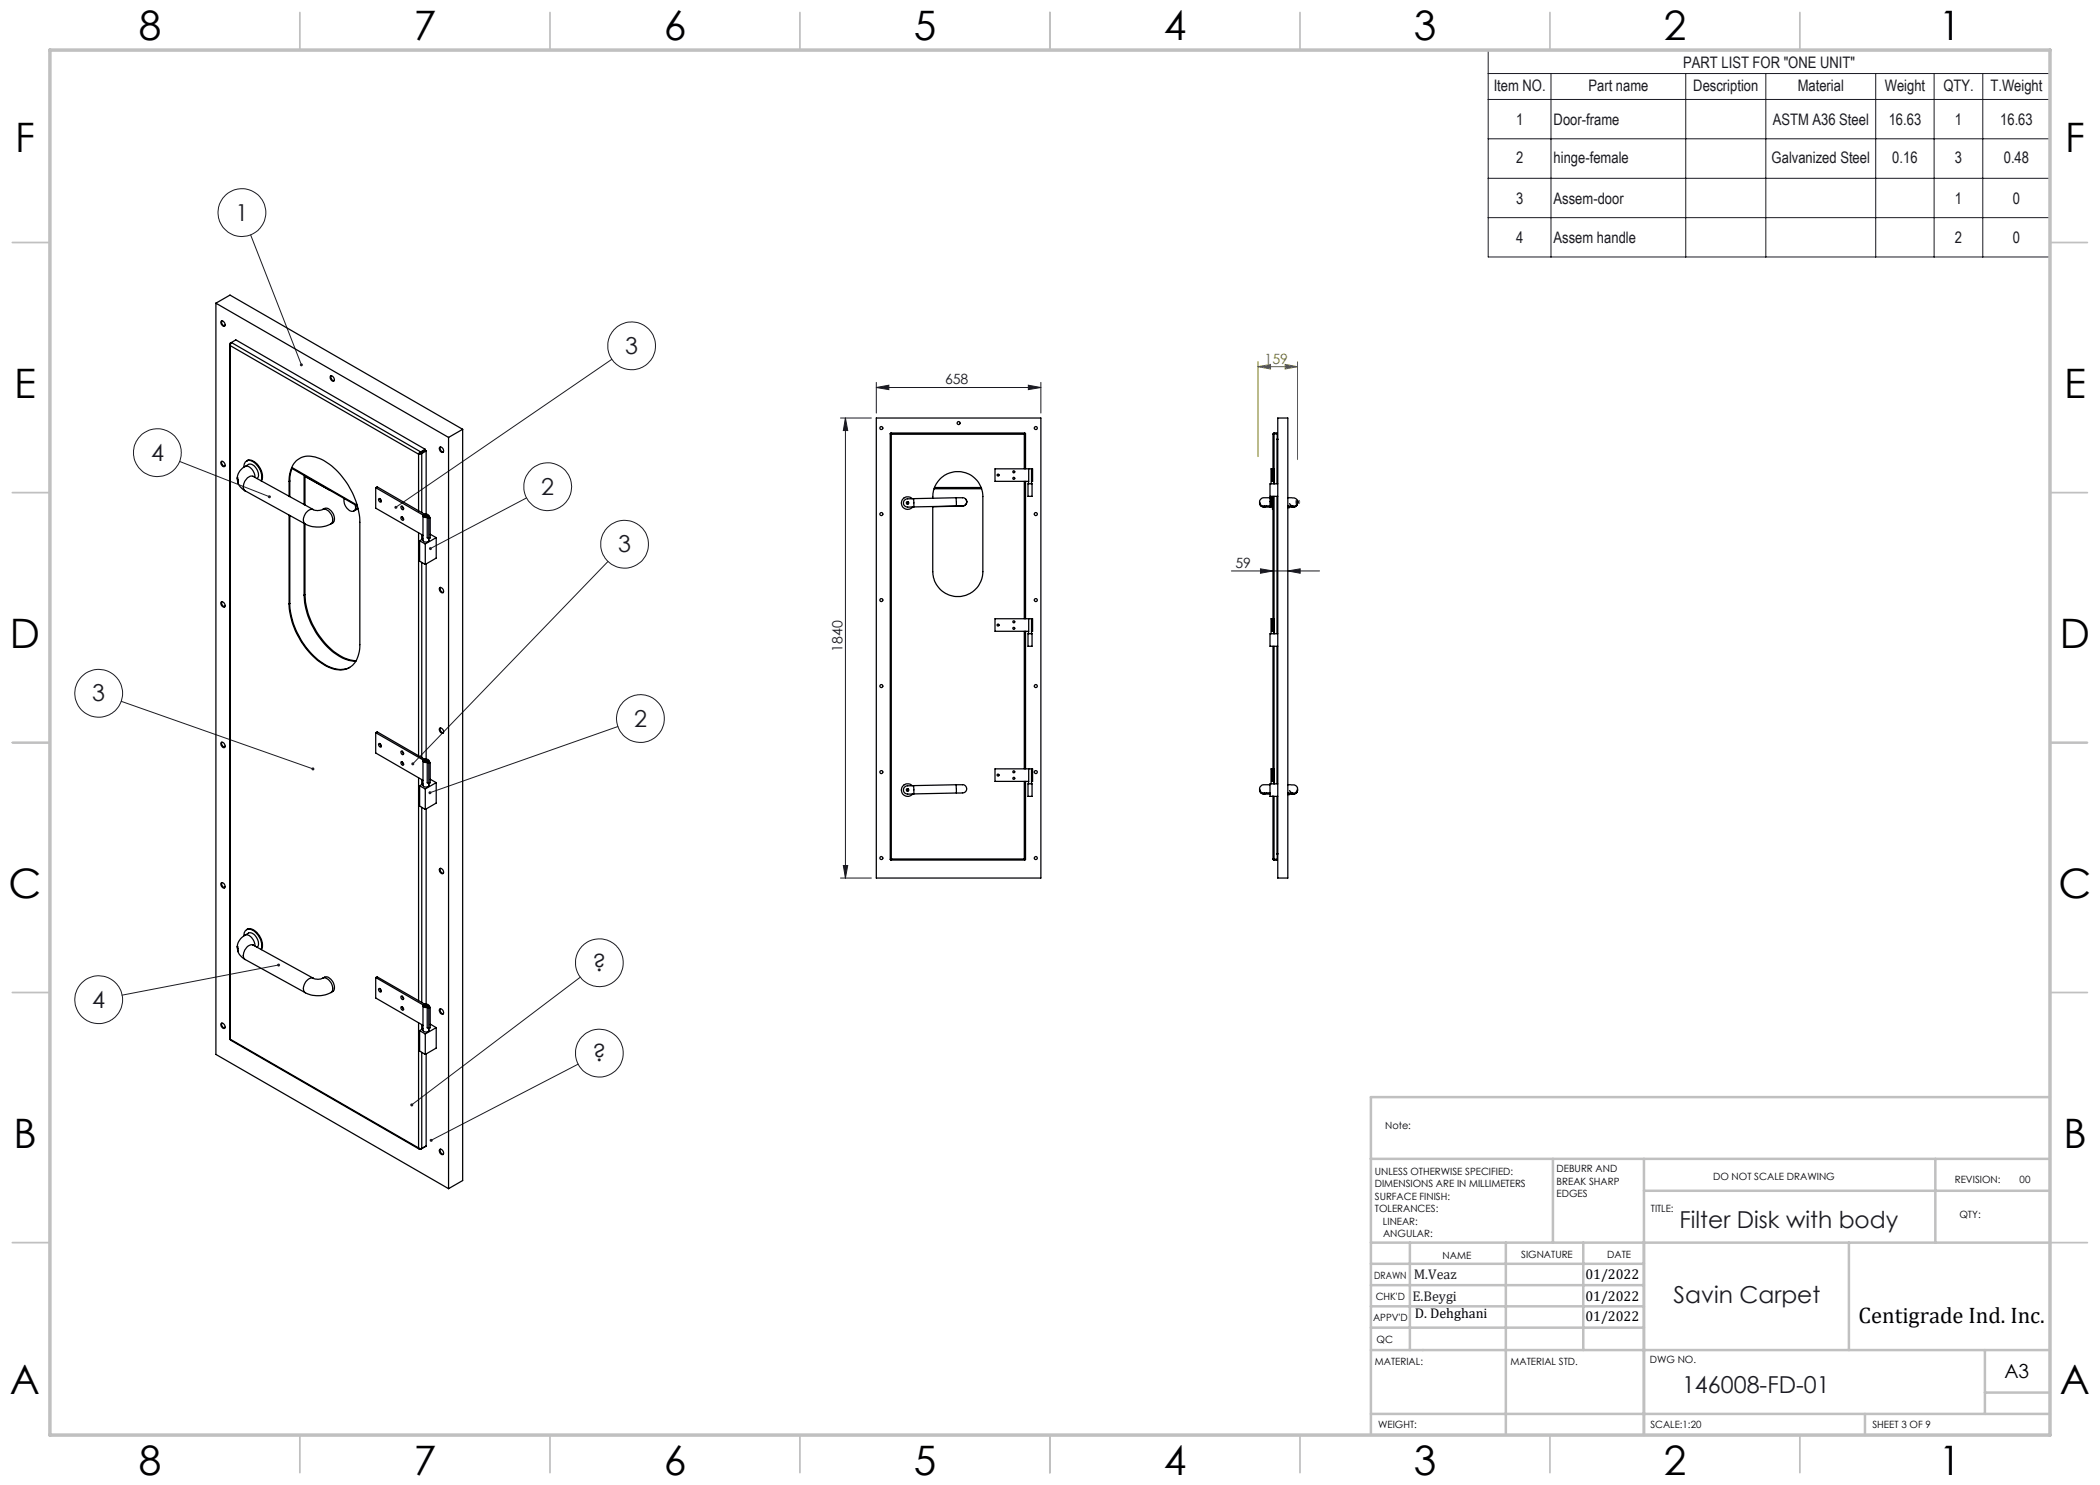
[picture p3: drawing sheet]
<svg xmlns="http://www.w3.org/2000/svg" width="420mm" height="297mm" viewBox="0 0 420 297" stroke-linecap="round" stroke-linejoin="round" font-family="sans-serif">
<g fill="none" stroke="#191924" stroke-width=".2">
<path d="M297.6 10h112.4v41.4h-112.4zM297.6 14.7h112.4M297.6 19.9h112.4M310.2 14.7v36.7M337.1 14.7v36.7M353.2 14.7v36.7M375.1 14.7v36.7M386.8 14.7v36.7M396.6 14.7v36.7M297.6 27.8h112.4M297.6 35.7h112.4M50.1 47l10.2 26"/>
<path d="M297.6 43.5h112.4M122.4 71.9l-43.2 29.6M175.3 77.5l2.5-.5v.9zM175.3 76.5v6.1M175.3 77.5h32.9M205.7 77l2.5 .5-2.5 .4zM208.2 76.5v6.1M35.9 92.3l18 7M105.3 99.6l-19.2 10.1M168.1 83.6h6.2M169.1 83.6l.4 2.5h-.8zM169.1 83.6v92"/>
<path d="M259.5 99.9v1M121.6 112.3l-39.1 40.5M246.3 114.2h17.6M252.1 113.8l2.5 .4-2.5 .4zM257.6 114.2l2.4-.4v.8zM259 100.4h1M259.2 100l.7 .7M259.9 100l-.7 .7M24.2 140.3l38.4 13.5M123.6 145.3l-37.6 13.2M168.1 175.6h6.2M168.7 173.1h.8l-.4 2.5z"/>
<path d="M55.7 193l-31.3 6M116.1 195.4l-33.8 25.6M115.6 212.8l-29.4 15.3"/>
<circle cx="48.4" cy="42.5" r="4.8"/>
<circle cx="126.3" cy="69.2" r="4.8"/>
<circle cx="31.5" cy="90.5" r="4.8"/>
<circle cx="109.5" cy="97.3" r="4.8"/>
<circle cx="124.9" cy="108.9" r="4.8"/>
<circle cx="19.7" cy="138.7" r="4.8"/>
<circle cx="128.1" cy="143.7" r="4.8"/>
<circle cx="19.7" cy="199.9" r="4.8"/>
<circle cx="119.9" cy="192.5" r="4.8"/>
<circle cx="119.9" cy="210.6" r="4.8"/>
</g>
<path d="M251.6 73.3l2.5-.4v.9zM251.6 72.4v18.9M251.6 73.3h7.9M257 72.9l2.5 .4-2.5 .5zM259.5 72.4v19.5" fill="none" stroke="#808000" stroke-width=".2"/>
<g fill="none" stroke="#c0c0c0" stroke-width=".35">
<path d="M60 2.5v7.5M110 2.5v7.5M160 2.5v7.5M210 2.5v7.5M260 2.5v7.5M310 2.5v7.5M360 2.5v7.5M2.5 48.5h7.5M410 48.5h7.5M2.5 98.5h7.5M410 98.5h7.5M2.5 148.5h7.5"/>
<path d="M410 148.5h7.5M2.5 198.5h7.5M410 198.5h7.5M2.5 248.5h7.5M410 248.5h7.5M60 287v7.5M110 287v7.5M160 287v7.5M210 287v7.5M260 287v7.5M310 287v7.5M360 287v7.5"/>
</g>
<g fill="none" stroke="#c0c0c0" stroke-width=".5">
<path d="M410 219.4h-135.8v67.4M274.2 231.8h135.8M310.6 231.8v16.7M328.8 231.8v55.2M328.8 238.2h81.2M387.1 231.8v16.7M274.2 248.5h135.8M274.2 257h54.6M274.2 252.8h54.6M282 248.5v21.5M301.2 248.5v38.3M316.7 248.5v21.5"/>
<path d="M369.8 248.5v21.5M274.2 265.5h54.6M274.2 261.3h54.6M274.2 270h135.8M397 270v12.8M397 278.5h13M274.2 282.8h135.8M373 282.8v4.2"/>
</g>
<path d="M10 10h400v277h-400z" fill="none" stroke="#c0c0c0" stroke-width=".7"/>
<path d="M62.3 153.6a.3 .3 0 0 0 .1 .4 .3 .3 0 0 0 .5-.1l-.3-.1h.3a.29 .29 0 0 0-.2-.3 .29 .29 0 0 0-.4 .1zM53.6 99.2a.31 .31 0 0 0 .1 .4 .31 .31 0 0 0 .5-.1l-.3-.2 .3 .2a.32 .32 0 0 0-.2-.4 .32 .32 0 0 0-.4 .1zM55.5 192.8v.3a.3 .3 0 0 0 .3 .2 .3 .3 0 0 0 .2-.3h-.3h.3a.32 .32 0 0 0-.2-.3 .32 .32 0 0 0-.3 .1zM86 227.9v.3l.2-.1-.2 .1a.3 .3 0 0 0 .4 .1 .3 .3 0 0 0 0-.5 .3 .3 0 0 0-.4 .1zM82.2 220.7l-.1 .4 .2-.1-.2 .2a.3 .3 0 0 0 .5 0 .3 .3 0 0 0 0-.4 .3 .3 0 0 0-.4-.1zM60 72.8a.29 .29 0 0 0 .1 .4 .29 .29 0 0 0 .3 0l-.1-.2 .1 .2h.1a.3 .3 0 0 0 0-.5 .3 .3 0 0 0-.5 .1zM85.8 158.3l-.1 .3 .3-.1-.3 .1a.29 .29 0 0 0 .4 .2 .29 .29 0 0 0 .2-.4 .29 .29 0 0 0-.5-.1zM85.9 109.5l-.1 .4 .3-.2-.3 .2a.3 .3 0 0 0 .5 0 .3 .3 0 0 0 0-.4 .3 .3 0 0 0-.4 0zM82.3 152.6v.4l.2-.2-.2 .2a.31 .31 0 0 0 .5 0 .31 .31 0 0 0 0-.4 .31 .31 0 0 0-.5 0zM79 101.3l-.1 .3 .3-.1-.3 .1a.3 .3 0 0 0 .5 .1 .3 .3 0 0 0 0-.4 .3 .3 0 0 0-.4 0z" fill="#191924"/>
<path d="M257 72.9l2.5 .4-2.5 .5zM251.6 73.3l2.5-.4v.9z" fill="#808000"/>
<g fill="#191924">
<path d="M252.1 113.8l2.5 .4-2.5 .4zM257.6 114.2l2.4-.4v.8z"/>
<path d="M175.3 77.5l2.5-.5v.9zM205.7 77l2.5 .5-2.5 .4z"/>
<path d="M168.7 173.1h.8l-.4 2.5zM169.1 83.6l.4 2.5h-.8z"/>
</g>
<g fill="none" stroke="#000" stroke-width=".25">
<path d="M43.2 60.6v150.3l46.5 26.8M43.2 60.6l46.5 26.9M43.2 60.6l2.8-1.6 46.5 26.9M44.2 64.2a.63 .63 0 0 1 .7 .3 .63 .63 0 0 1-.1 .8 .79 .79 0 0 1-.6-1.1zM44.4 64.2a.75 .75 0 0 0 .5 1M46 68.9v138.8l.1 .2M46.1 68.6l-.1 .2 .1 .3M46.1 69.1l37.6 21.7M46.1 69.1v138.8M46.1 68.6h.1M46.3 68.5l-.2 .6M46.3 68.5l37.8 21.9"/>
<path d="M46.3 68.5l.9-.5 37.8 21.8M46.3 68.5l-.2 .1M66 75.3a.63 .63 0 0 1 .7 .1 .63 .63 0 0 1 .1 .8 .68 .68 0 0 1-.8-.9zM66.2 75.1a.81 .81 0 0 0 .6 1.1M44.2 92.3a.63 .63 0 0 1 .7 .3 .63 .63 0 0 1-.1 .7 .79 .79 0 0 1-.6-1zM44.4 92.2a.75 .75 0 0 0 .5 1.1M47.5 95.5l.1 .5M47.6 96v.6a3 3 0 0 0 1.4 1.6M47.6 96l-.1-.5 .1 1M48.8 93.4a1.15 1.15 0 0 1 .6-1.3 1.15 1.15 0 0 1 1.4 .4 3.5 3.5 0 0 1 1.4 3.7M49 93.3a2.82 2.82 0 0 0-1.6 2.3M49 93.3l.7-.4a1.74 1.74 0 0 1 1.9 1.5 1.08 1.08 0 0 1-.2 1.3"/>
<path d="M49 93.3a1.82 1.82 0 0 1 2 1.8v.4M49 98.2l12.1 6.6M49.3 92.2a1.7 1.7 0 0 1 2.3 .8 3 3 0 0 1 .7 3.2M50.6 95.2v.1M50.6 95.3a1.79 1.79 0 0 0-1.9 1.9v.6l.3 .4M50.6 95.3l12.1 6.6M57.8 96.3a4.8 4.8 0 0 1 2.6-4.9 6.1 6.1 0 0 1 5.5 1.5 15.9 15.9 0 0 1 6.1 11.6v24.4a4.8 4.8 0 0 1-2.6 4.9 6.1 6.1 0 0 1-5.5-1.5 15.9 15.9 0 0 1-6.1-11.5M57.8 96.3v3M58 96.2l-.2 .1M58 96.2v3.1M58.4 93.7l-.4 1.5v1M58.4 93.7l13.1 7.5"/>
<path d="M58.4 93.5l13 7.5M60.8 95.1v5.8M61 95.3l5 2.8M61 95.2v5.8M68.8 99.7a2.17 2.17 0 0 0 1.8 2.6 .87 .87 0 0 0 .4-1.3M75.1 97.5l.3-.1 10.6 6.1M75.1 97.5l10.7 6.2M75.1 97.5v4.1l9.5 5.5M75.8 99.7a.4 .4 0 0 1 .4 .3 .4 .4 0 0 1-.1 .4 .49 .49 0 0 1-.3-.7zM76 99.7l.3 .5M83.7 90.8v11.4M83.9 90.8h-.2"/>
<path d="M83.9 90.7h.1M84.1 90.4l-.4 .4M84.1 90.5l-.2 .3M84.1 90.4v.1M84.2 90.6l-.3 .2M84.2 90.6l.1 .1M84.3 90.5h.1M84.3 90.5l-.4 .2M84.3 90.4v.1M84.3 90.7l-.6 .1M84.3 90.5l-.4 .3M84.3 90.7v11.8"/>
<path d="M84.5 90.3l-.6 .4M84.6 90.4l-.3 .1M85 89.8v.2l-.9 .5M85 89.8l-.9 .6M85.2 90.2l-.9 .5M85.2 90.2v12.6M85.2 90.2l-.1-.1-.9 .5M87.9 89.5a.58 .58 0 0 1 .7 .3 .58 .58 0 0 1-.1 .7 .8 .8 0 0 1-.6-1zM88.1 89.4a.75 .75 0 0 0 .6 1M89.7 87.5v150.2M92.5 85.9l-2.8 1.6M92.5 85.9v150.2l-2.8 1.6"/>
<path d="M175.3 83.6h32.9v92h-32.9zM178 86.7l.3 .2M178 86.7v85.2M178.2 86.6l.1 .3M178.2 86.6h26.8M178.3 86.9h.1M178.3 86.9v84.9M178.3 86.9h26.6M182.5 99.8a1.26 1.26 0 0 0-1.9-.1 1.26 1.26 0 0 0 .1 1.9 1.26 1.26 0 0 0 1.8-.2M182.7 99.7l-.2 .1a1.42 1.42 0 0 0-1.8 .7 1.25 1.25 0 0 0 1.8 .9h.3M182.7 99.7l.1 1.7M186.5 99.7a5 5 0 0 1 4.9-5.4 5 5 0 0 1 5.2 5v15a5 5 0 0 1-5 5 5 5 0 0 1-5.1-5v-13"/>
<path d="M186.8 97.8h9.5M186.9 97.5h9.3M191.2 99.6h.6a1.01 1.01 0 0 1 1.1 .1 1.01 1.01 0 0 1 .4 1 1.45 1.45 0 0 1-1.4 .5h-.6M191.2 99.6l.1 1.6M191.2 99.6l-8.5 .1M193.1 99.8a.83 .83 0 0 1 .2 1 .83 .83 0 0 1-1 .4M199 93.8h6.7v2.5h-6.7zM204.9 86.9v6.9M204.9 96.3v27.5M204.9 86.9h.1M205 86.6l-.1 .3M205.1 86.7l-.2 .2"/>
<path d="M205.1 86.7v7.1M205.1 96.3v27.5M205.6 96.8h.8v2.5h-.8zM205.7 96.3v.5M205.7 93.8h.6M206.3 93.8v3M206.3 93.8h.2v2.5h-.2M254 99.6h-.7a1 1 0 0 0-1.4 .8M254 99.6h.2v1.6h-.2M254 99.6v1.6M254.2 99.8h.3M254.4 93.8h-.2v3"/>
<path d="M254.4 93.8h.4M254.6 99.3h-.1v2.6h.1M254.6 86.9v9.4h-.2v-2.5M254.6 99.3v27h-.2v-2.5M254.8 86.6l-.2 .3M254.8 86.6h.6v10.2M254.8 86.6v10.2M254.8 99.3v27.4M255.4 86.7l-.8 .2M255.4 86.7l-.6 .1M255.4 87.8h.1M255.4 99.3v27.4"/>
<path d="M255.4 87.9h.2M255.5 87.8v9M255.5 99.3v27.4M255.5 87.8h.1M255.6 96.8h-1.6v2.5h1.6M255.6 83.6h2v92h-2zM257.6 99.6h.9a.87 .87 0 0 1 1 .8M57.8 103v17.8M58 103.1v17.6M60.8 119a15.4 15.4 0 0 0 7.7 12.6l1.2 .5 1.5 .2M60.8 104.7v14.3M61 118.9a15.4 15.4 0 0 0 7.7 12.6l1.3 .5 1.2 .1"/>
<path d="M61 118.9l-.2 .1M61 104.8v14.1M62.7 101.9a1.91 1.91 0 0 0-1.7 2.9h.1M64.6 101.9l-1.1 .2-.8-.2M64.6 101.9a1.37 1.37 0 0 1 2 .8 1.3 1.3 0 0 1-.4 2M64.6 101.9a2 2 0 0 1 1.9 2.3l-.3 .6M66.2 104.7a5.5 5.5 0 0 1-5.1 .1M71.1 102l-.3 .2M71.5 101.2l-.1 .5-.3 .3M71.6 101.7l-.5 .3M80.2 101.3a.39 .39 0 0 1 .4 .2 .39 .39 0 0 1-.1 .4l-.2-.1zM80.3 103.3l.1 .1a.39 .39 0 0 1 .3 .3 .39 .39 0 0 1-.2 .4v-.1a.43 .43 0 0 1-.2-.7z"/>
<path d="M80.4 101.2l.3 .5M80.4 103.4l.3 .5M83.7 106.6v44.5M83.9 108.2v4.1l1.2 .6M83.9 108.2l1.2 .6M84.3 106.9v1M84.3 112.5v39M84.6 103.2v4.9a.72 .72 0 0 0 1.2 0v-.4M84.6 107.8l-.7 .4M84.6 103l.8 .5a.5 .5 0 0 1-.5 0 .5 .5 0 0 1-.3-.5zM84.9 102.9a.5 .5 0 0 1 .6-.1 .5 .5 0 0 1 .2 .5zM85.1 108.8v4.1"/>
<path d="M85.2 112.8v39M85.4 103.5v4.1l.4 .1M85.8 103.7v4M85.8 103.2v.2M86 103.5l-.2 .2M86 103.5v4.1l-.2 .1M86 106.9l1.2 .6M87.2 107.5v4.1l-2.1 1.3M87.2 107.5l-2.1 1.3M87.9 117.6a.64 .64 0 0 1 .7 .2 .64 .64 0 0 1 0 .8 .74 .74 0 0 1-.7-1zM88.1 117.5a.75 .75 0 0 0 .6 1M181.5 100.5h-.1l.1 .2"/>
<path d="M181.5 100.5l.2 .1M181.5 100.5h.1M191.3 101.2l-8.5 .2M191.3 101.2h.1M191.3 101.2l-4.8 .1M192.5 101.2h-1.2M251.9 100.4a1.18 1.18 0 0 0 1.6 .8h.5M251.9 100.6a1.28 1.28 0 0 0 1.7 .8h.4M251.9 100.6a.85 .85 0 0 0 .5 .7 .85 .85 0 0 0 .9-.1M251.9 100.4v.2M254 101.2v.2M254 101.4h.5"/>
<path d="M257.6 101.5h.3h-.3M257.9 100.7l.4 .4 .3 .1h-1M259.5 100.6a1.05 1.05 0 0 1-1.4 .8l-.4 .1M259.5 100.4a.85 .85 0 0 1-.9 .8M259.5 100.6a.81 .81 0 0 1-.5 .7 .81 .81 0 0 1-.8-.1M259.5 100.4v.2M44.2 120.4a.64 .64 0 0 1 .7 .3 .64 .64 0 0 1-.1 .7 .79 .79 0 0 1-.6-1zM44.4 120.4a.73 .73 0 0 0 .5 1M58 120.7a15.4 15.4 0 0 0 7.7 12.6 4.7 4.7 0 0 0 4.3 .2M58 120.7l-.2 .1M199 123.8h6.7v2.5h-6.7zM204.9 126.3v27.5"/>
<path d="M205.1 126.3v27.5M205.6 126.7h.8v2.6h-.8zM205.7 126.3v.4M205.7 123.8h.6M206.3 123.8v2.9M206.3 123.8h.2v2.5h-.2M254.4 123.8h-.2v2.9M254.4 123.8h.4M254.6 129.3v27h-.2v-2.5M254.8 129.3v27.5M255.4 129.3v27.5M255.5 129.3v27.5"/>
<path d="M255.6 126.7h-1.6v2.6h1.6M44.2 148.5a.66 .66 0 0 1 .7 .3 .66 .66 0 0 1-.1 .7 .8 .8 0 0 1-.6-1zM44.4 148.4a.73 .73 0 0 0 .5 1M75.1 146.5v4.1l9.5 5.5M75.1 146.5l.3-.1 10.6 6.1M75.1 146.5l10.7 6.1M75.7 148.8a.39 .39 0 0 1 .5 .2 .39 .39 0 0 1-.1 .4l-.3-.2zM76 148.7l.3 .5M80.2 152.4a.39 .39 0 0 1 .4 .2 .39 .39 0 0 1-.1 .5l-.2-.2zM80.2 150.3a.35 .35 0 0 1 .5 .2 .35 .35 0 0 1-.2 .4l-.3-.3zM80.4 150.2l.3 .5M80.4 152.4l.3 .5"/>
<path d="M83.7 155.5v44.6M83.9 157.2v4l1.2 .7M83.9 157.2l1.2 .6M84.3 155.9v1M84.6 152.1v5a.68 .68 0 0 0 1.2 0v-.4M84.6 156.8l-.7 .4M84.6 152l.8 .5a.52 .52 0 0 1-.5 0 .52 .52 0 0 1-.3-.5zM84.9 151.9a.49 .49 0 0 1 .6-.1 .49 .49 0 0 1 .2 .5zM85.1 157.8v4.1M85.4 152.5v4.1l.4 .1M85.8 152.6v4.1M85.8 152.1v.3"/>
<path d="M86 152.5v4.1l-.2 .1M86 152.5l-.2 .1M86 155.9l1.2 .6M87.2 156.5v4.1l-2.1 1.3M87.2 156.5l-2.1 1.3M87.9 145.7a.6 .6 0 0 1 .7 .2 .6 .6 0 0 1-.1 .8 .82 .82 0 0 1-.6-1zM88.1 145.6a.73 .73 0 0 0 .6 1M181.5 157.9h-.1l.1 .3M181.5 157.9l.2 .1M181.5 157.9h.1M182.5 157.2a1.26 1.26 0 0 0-1.9-.1 1.26 1.26 0 0 0 .1 1.9 1.26 1.26 0 0 0 1.8-.2M182.7 157.1l-.2 .1a1.42 1.42 0 0 0-1.8 .7 1.16 1.16 0 0 0 1.7 .9h.4"/>
<path d="M182.7 157.1l.1 1.7M191.2 156.9h.6a1.02 1.02 0 0 1 1.1 .2 1.02 1.02 0 0 1 .4 1 .71 .71 0 0 1-.8 .5h-1.2M191.2 156.9l.1 1.7M191.2 156.9l-8.5 .2M191.3 158.6l-8.5 .2M199 153.8h6.7v2.5h-6.7zM204.9 156.3v15.5M205.1 156.3v15.6M205.6 156.8h.8v2.5h-.8zM205.7 156.3v.5M205.7 153.8h.6M206.3 153.8v3"/>
<path d="M206.3 153.8h.2v2.5h-.2M251.9 157.8a1.18 1.18 0 0 0 1.6 .8h.5M251.9 158a1.28 1.28 0 0 0 1.7 .8h.4M251.9 158a.85 .85 0 0 0 .5 .7 .85 .85 0 0 0 .9-.1M251.9 157.8v.2M254 156.9h-.6a1.1 1.1 0 0 0-1.5 .9M254.4 153.8h-.2v3M254.4 153.8h.4M254.5 159.3h.1M254.6 159.3v12.5M254.8 159.3v12.7M255.4 159.3v12.7h-.6"/>
<path d="M255.5 159.3v11.6M255.6 156.8h-1.6v2.5h1.6M257.6 156.9l.8 .1a.9 .9 0 0 1 1.1 .8M257.6 158.9h.3h-.3M257.9 158.1l.4 .4 .3 .1h-1M259.5 158a1.14 1.14 0 0 1-1.4 .9h-.4M259.5 157.8a.85 .85 0 0 1-.9 .8M259.5 158a.81 .81 0 0 1-.5 .7 .81 .81 0 0 1-.8-.1M259.5 157.8v.2M44.2 176.6a.63 .63 0 0 1 .7 .3 .63 .63 0 0 1-.1 .7 .79 .79 0 0 1-.6-1zM44.4 176.5a.75 .75 0 0 0 .5 1M84.3 161.5v39"/>
<path d="M85.2 161.8v39M88 173.7a.61 .61 0 0 1 .6 .3 .61 .61 0 0 1-.1 .8 .74 .74 0 0 1-.5-1.1zM88.1 173.7a.71 .71 0 0 0 .6 1M178.2 172h26.8M178.3 171.8h.1M178.3 171.8l-.1 .2M178.3 171.8l-.3 .1M178.3 171.8h26.6M204.9 171.8l.1 .2M204.9 171.8l.2 .1M204.9 171.8h.1M254.6 171.8l.2 .1"/>
<path d="M254.6 171.8l.2 .2M255.4 171.9l-.7-.1 .7 .1M255.4 170.9h.2M255.5 170.7h.1M47.5 189.3l.1 .4M47.6 190.3a3 3 0 0 0 1.4 1.6M47.6 189.7v.6M47.6 190.3h.1M47.6 189.7l-.1-.5 .1 1.1M48.8 187.2a1.16 1.16 0 0 1 .6-1.3 1.16 1.16 0 0 1 1.4 .3 3.5 3.5 0 0 1 1.4 3.7M49 187a2.95 2.95 0 0 0-1.6 2.4M49 187l.7-.4a1.74 1.74 0 0 1 1.9 1.6 1.08 1.08 0 0 1-.2 1.2"/>
<path d="M49 187a1.82 1.82 0 0 1 2 1.8v.4M49 191.9l12.1 6.6M49.3 185.9a1.68 1.68 0 0 1 2.3 .9 2.95 2.95 0 0 1 .7 3.1M50.6 189h.1M50.6 189a1.74 1.74 0 0 0-1.9 1.7 1.03 1.03 0 0 0 .3 1.2M50.6 189l12.1 6.6M62.7 195.6l.8 .3 1.1-.3M62.7 195.6a1.91 1.91 0 0 0-1.7 2.9h.1M64.6 195.6a1.34 1.34 0 0 1 2 .8 1.34 1.34 0 0 1-.4 2.1M64.6 195.6a1.76 1.76 0 0 1 1.9 1.7 1.11 1.11 0 0 1-.3 1.2M66.2 198.5a5.7 5.7 0 0 1-5.1 0M75.1 195.5v4.1l9.5 5.5"/>
<path d="M75.1 195.5l10.7 6.1M75.1 195.5l.3-.1 10.6 6.1M75.7 197.8a.35 .35 0 0 1 .5 .1 .35 .35 0 0 1-.2 .5l-.2-.2zM76 197.7l.3 .5M80.2 199.3a.35 .35 0 0 1 .5 .2 .35 .35 0 0 1-.2 .4l-.3-.3zM80.4 199.2l.3 .5M44.2 204.7a.63 .63 0 0 1 .7 .3 .63 .63 0 0 1-.1 .7 .79 .79 0 0 1-.6-1zM44.4 204.6a.75 .75 0 0 0 .5 1M46.1 207.9v.1l37.8 21.8M46.1 207.9l37.6 21.7M80.2 201.4a.35 .35 0 0 1 .5 .2 .35 .35 0 0 1-.2 .4l-.3-.3zM80.4 201.4l.3 .5"/>
<path d="M83.7 204.5v25.1M83.9 206.1l1.2 .7M83.9 206.1v4.1l1.2 .7M84.3 204.9v1M84.3 210.5v19.2M84.6 201.2v4.9a.68 .68 0 0 0 1.2 0v-.4M84.6 205.7l-.7 .4M84.6 201l.8 .5a.52 .52 0 0 1-.5 0 .52 .52 0 0 1-.3-.5zM84.9 200.8a.5 .5 0 0 1 .6 0 .5 .5 0 0 1 .2 .5zM85.1 206.8v4.1M85.2 210.8v18.4l-.9 .5M85.4 201.5v4.1l.4 .1"/>
<path d="M85.8 201.6v4.1M85.8 201.2v.1M86 201.5v4.1l-.2 .1M86 201.5l-.2 .1M86 204.9l1.2 .6M87.2 205.5l-2.1 1.3M87.2 205.5v4.1l-2.1 1.3M87.9 201.9a.58 .58 0 0 1 .7 .2 .58 .58 0 0 1-.1 .7 .8 .8 0 0 1-.6-.9zM88.1 201.8a.75 .75 0 0 0 .6 1M83.7 229.6l.6 .1M83.7 229.6l.1 .2h.3M84.1 229.7v.1"/>
<path d="M85 229.3h.1M85 229.3l-.9 .5M88 229.9a.69 .69 0 0 1 .6 1 .72 .72 0 0 1-.6-1zM88.1 229.8a.75 .75 0 0 0 .6 1.1"/>
<circle cx="176.3" cy="85.6" r=".31"/>
<circle cx="191.7" cy="84.6" r=".3"/>
<circle cx="199.6" cy="95" r=".19"/>
<circle cx="202.8" cy="94.4" r=".2"/>
<circle cx="202.8" cy="95.7" r=".2"/>
<circle cx="207.2" cy="85.6" r=".31"/>
<circle cx="176.3" cy="102.8" r=".3"/>
<circle cx="181.5" cy="100.6" r=".17"/>
<circle cx="181.5" cy="100.6" r=".26"/>
<circle cx="181.5" cy="100.6" r=".12"/>
<circle cx="207.2" cy="102.8" r=".3"/>
<circle cx="176.3" cy="120" r=".31"/>
<circle cx="176.3" cy="137.2" r=".3"/>
<circle cx="199.6" cy="125" r=".2"/>
<circle cx="202.8" cy="124.4" r=".2"/>
<circle cx="202.8" cy="125.7" r=".2"/>
<circle cx="207.2" cy="137.2" r=".3"/>
<circle cx="207.2" cy="120" r=".31"/>
<circle cx="176.3" cy="154.4" r=".3"/>
<circle cx="181.5" cy="158" r=".17"/>
<circle cx="181.5" cy="158" r=".26"/>
<circle cx="181.5" cy="158" r=".12"/>
<circle cx="199.6" cy="155" r=".2"/>
<circle cx="202.8" cy="154.4" r=".2"/>
<circle cx="202.8" cy="155.7" r=".2"/>
<circle cx="207.2" cy="154.4" r=".3"/>
<circle cx="176.3" cy="171.6" r=".3"/>
<circle cx="207.2" cy="171.6" r=".3"/>
</g>
<g font-size="8.1">
<text x="27.8" y="8">8</text>
<text x="82.8" y="8">7</text>
<text x="132.8" y="8">6</text>
<text x="182.8" y="8">5</text>
<text x="232.8" y="8">4</text>
<text x="282.8" y="8">3</text>
<text x="332.8" y="8">2</text>
<text x="387.8" y="8">1</text>
<text x="3" y="30.4">F</text>
<text x="413" y="30.4">F</text>
<text x="2.8" y="79.6">E</text>
<text x="412.8" y="79.6">E</text>
<text x="2" y="129.6">D</text>
<text x="412" y="129.6">D</text>
<text x="1.7" y="179.6">C</text>
<text x="411.7" y="179.6">C</text>
<text x="2.7" y="229.6">B</text>
<text x="412.7" y="229.6">B</text>
<text x="2" y="278.9">A</text>
<text x="412" y="278.9">A</text>
<text x="27.8" y="295">8</text>
<text x="82.8" y="295">7</text>
<text x="132.8" y="295">6</text>
<text x="182.8" y="295">5</text>
<text x="232.8" y="295">4</text>
<text x="282.8" y="295">3</text>
<text x="332.8" y="295">2</text>
<text x="387.8" y="295">1</text>
</g>
<g font-size="4.7" fill="#191924">
<text x="47.1" y="44.1">1</text>
<text x="125" y="70.8">3</text>
<text x="30.2" y="92.1">4</text>
<text x="108.3" y="99">2</text>
<text x="123.6" y="110.5">3</text>
<text x="18.5" y="140.3">3</text>
<text x="126.8" y="145.3">2</text>
<text x="118.5" y="194.2">?</text>
<text x="18.5" y="201.6">4</text>
<text x="118.5" y="212.2">?</text>
<text x="335.9" y="245.6">Filter Disk with body</text>
<text x="334.7" y="260.5">Savin Carpet</text>
<text x="336.4" y="278.5">146008-FD-01</text>
</g>
<text font-size="4.5" x="371.7" y="264.6">Centigrade Ind. Inc.</text>
<text font-size="3.9" x="400.9" y="275.5">A3</text>
<g font-size="3.2" fill="#191924">
<text x="336.6" y="13.5">PART LIST FOR &quot;ONE UNIT&quot;</text>
<text x="298.7" y="18.2">Item NO.</text>
<text x="317.7" y="18.2">Part name</text>
<text x="338.7" y="18.2">Description</text>
<text x="359.5" y="18.2">Material</text>
<text x="376.9" y="18.2">Weight</text>
<text x="388.7" y="18.2">QTY.</text>
<text x="398.1" y="18.2">T.Weight</text>
<text x="303.2" y="25">1</text>
<text x="310.7" y="25">Door-frame</text>
<text x="354.5" y="25">ASTM A36 Steel</text>
<text x="377.7" y="25">16.63</text>
<text x="391" y="25">1</text>
<text x="400" y="25">16.63</text>
<text x="303.2" y="32.6">2</text>
<text x="310.7" y="32.6">hinge-female</text>
<text x="354.3" y="32.6">Galvanized Steel</text>
<text x="378.5" y="32.6">0.16</text>
<text x="391" y="32.6">3</text>
<text x="400.8" y="32.6">0.48</text>
<text x="303.2" y="40.7">3</text>
<text x="310.7" y="40.7">Assem-door</text>
<text x="391" y="40.7">1</text>
<text x="402.6" y="40.7">0</text>
<text x="303.2" y="48.6">4</text>
<text x="310.7" y="48.6">Assem handle</text>
<text x="391" y="48.6">2</text>
<text x="402.6" y="48.6">0</text>
</g>
<g font-size="2.8" fill="#191924">
<text x="189" y="76.9">658</text>
<text x="247.1" y="113.6">59</text>
<text x="168.5" y="130.3" transform="rotate(-90 168.5 130.3)">1840</text>
<text x="282.8" y="255.9">M.Veaz</text>
<text x="282.5" y="260.1">E.Beygi</text>
</g>
<text font-size="2.8" fill="#808000" x="252.9" y="72.7">159</text>
<g font-size="2.8">
<text x="317.1" y="255.9">01/2022</text>
<text x="282.9" y="263.6">D. Dehghani</text>
<text x="317.1" y="260.1">01/2022</text>
<text x="317.1" y="264.2">01/2022</text>
</g>
<g font-size="2">
<text x="277" y="225.8">Note:</text>
<text x="275" y="234.9">UNLESS OTHERWISE SPECIFIED:</text>
<text x="275" y="237.4">DIMENSIONS ARE IN MILLIMETERS</text>
<text x="275" y="239.9">SURFACE FINISH:</text>
<text x="311.3" y="234.5">DEBURR AND</text>
<text x="311.3" y="237">BREAK SHARP</text>
<text x="311.3" y="239.5">EDGES</text>
<text x="342.6" y="236">DO NOT SCALE DRAWING</text>
<text x="391" y="236.6">REVISION:</text>
<text x="403.9" y="236.6">00</text>
<text x="275" y="242.4">TOLERANCES:</text>
<text x="276.6" y="244.9">LINEAR:</text>
<text x="330.2" y="242.4">TITLE:</text>
<text x="391.9" y="243.7">QTY:</text>
<text x="276.6" y="247.4">ANGULAR:</text>
<text x="288.5" y="251.7">NAME</text>
<text x="304.2" y="251.7">SIGNATURE</text>
<text x="321.4" y="251.7">DATE</text>
<text x="274.8" y="255.9">DRAWN</text>
<text x="275.1" y="260.1">CHK'D</text>
<text x="274.6" y="264.2">APPV'D</text>
<text x="275.3" y="268.5">QC</text>
<text x="275" y="273">MATERIAL:</text>
<text x="302.1" y="273">MATERIAL STD.</text>
<text x="330" y="272.5">DWG NO.</text>
<text x="275.6" y="285.6">WEIGHT:</text>
<text x="330.1" y="285.6">SCALE:1:20</text>
<text x="374.5" y="285.6">SHEET 3 OF 9</text>
</g>
</svg>
